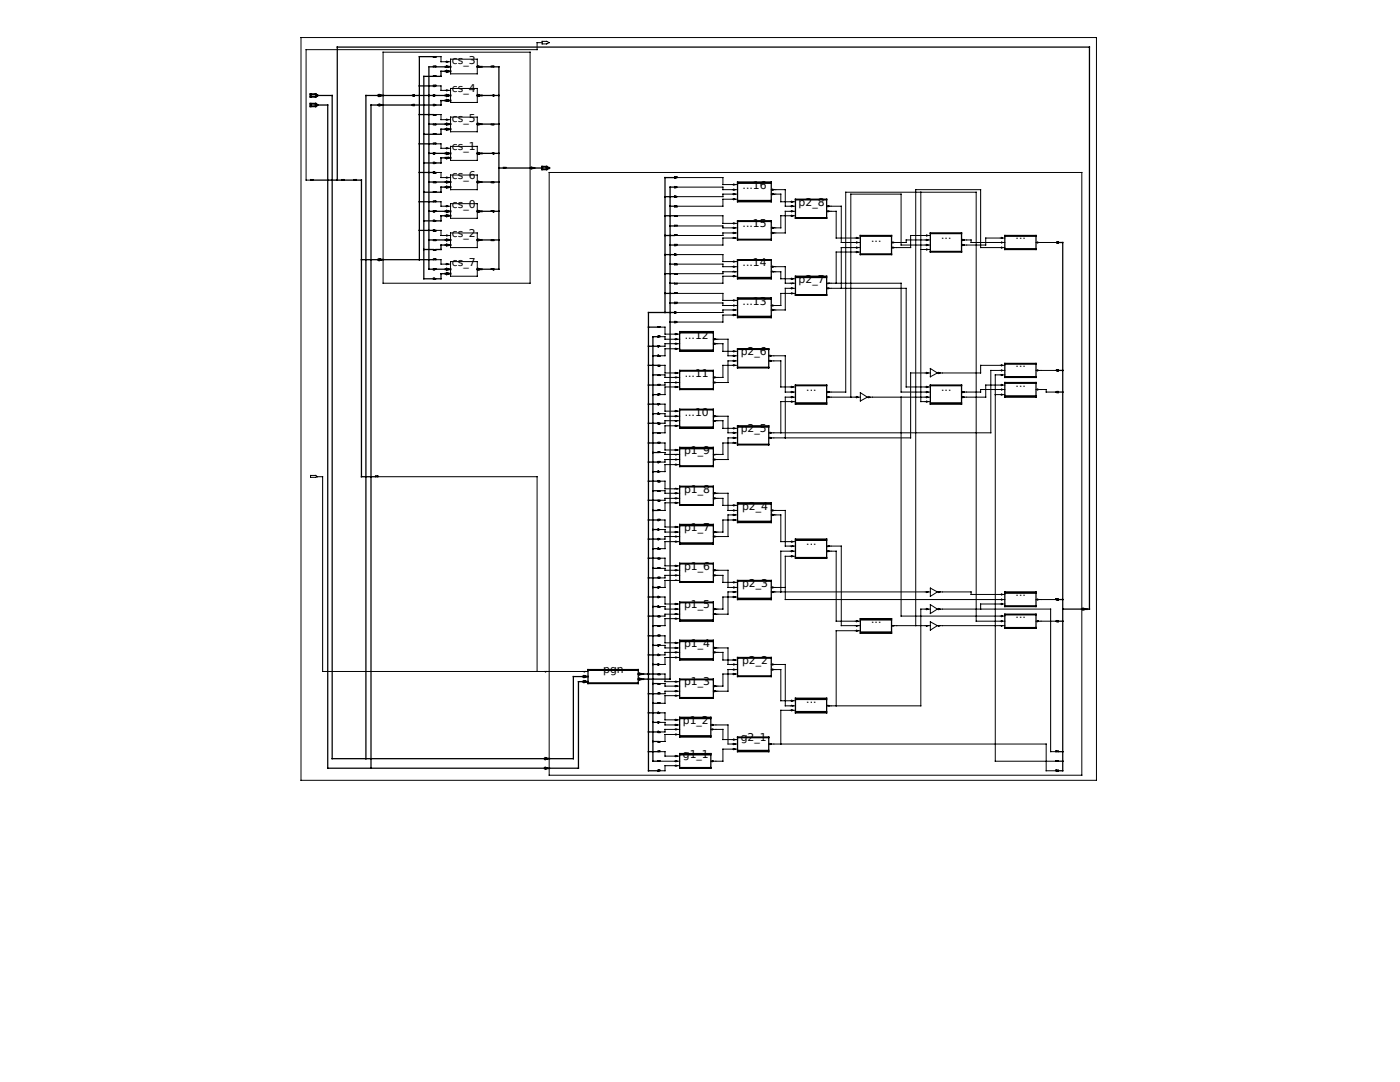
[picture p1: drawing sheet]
<svg xmlns="http://www.w3.org/2000/svg" width="279mm" height="216mm" viewBox="0 0 279 216" stroke-linecap="round" stroke-linejoin="round" font-family="sans-serif">
<g fill="none" stroke="#000" stroke-width=".2">
<path d="M60.1 7.5h158.7v148.2h-158.7zM76.5 10.4h29.3v46.1h-29.3zM82.2 19.1h.2M82.4 18.9h.3v.3h-.3zM86.5 18.9l.4 .2-.4 .1zM86.5 13.2h.5v.1h-.5zM86.5 15.1h.5v.1h-.5zM86.9 19.1h.1M87 11.3v.1h-.5v-.1h1.5v1h1.9M87 17.1v-.1h-.5v.3l1.5-.2v.9h1.9M89.2 17.9l.2 .1-.2 .2M89.2 12.2l.2 .1-.2 .1"/>
<path d="M89.9 11.8h5.4v2.9h-5.4zM89.9 17.7h5.4v2.7h-5.4zM98 13.2h.6v.1h-.6zM98 19.1h.3M98.3 19.1l.3-.2v.3zM108.2 8.5h-1v1.4h-46.1v26h1.4v-.1h-.5v.1M108.2 8.3h.9l.5 .2-.5 .3h-.9zM68.2 35.8h.5v.1h-.5zM70.6 35.8h.5v.1h-.5zM82.2 21h.2M82.4 20.8h.3v.3h-.3zM86.5 36.3h.5v.1h-.5z"/>
<path d="M86.5 30.5l.4 .1-.4 .1zM86.5 24.8h.5v.1h-.5zM86.5 20.8l.4 .2-.4 .1zM86.5 26.7h.5v.1h-.5zM86.5 32.4l.4 .1-.4 .1zM86.5 38.2h.5v.2h-.5zM86.9 30.6h.1M86.9 21h.1M86.9 32.5h.1M87 34.4v.1h-.5v-.2l1.5 .1v1h1.9M87 22.9v.1h-.5v-.1h1.5v1h1.9M87 28.7v-.1h-.5v.1h1.5v.9h1.9"/>
<path d="M89.2 35.3l.2 .1-.2 .2M89.2 29.5l.2 .1-.2 .1M89.2 23.7l.2 .2-.2 .1M89.9 23.4h5.4v2.9h-5.4zM89.9 29.2h5.4v2.8h-5.4zM89.9 34.9h5.4v2.9h-5.4zM98 24.8h.6v.1h-.6zM98 36.3h.6v.1h-.6zM98 30.6h.3M98.4 30.5h.2v.2l-.3-.1zM100.5 33.4h.5v.1h-.5zM109.6 34.4h106.3v120.3h-106.3z"/>
<path d="M134.6 37.2h.3v.3h-.3zM134.6 39.1h.3v.3h-.3zM134.9 37.3h9.4v.5h2.9M135.1 35.4v-.1h-.5v.3h.3v-.2h9.4v1.4h2.9M146.4 36.7l.3 .1-.3 .2M146.4 37.7l.3 .1-.3 .2M146.4 38.6l.3 .1-.3 .2M146.4 39.6l.3 .2-.3 .1M147.2 39.8h-2.9v1.3h-9.4v-.1h-.3v.3h.5v-.2M147.2 38.7h-2.9v.5h-9.4M153.9 37.8h2.8v3.3h2.1M153.9 38.7h1.9v1.6h3"/>
<path d="M154.2 37.7l.2 .1-.2 .2M154.2 38.6l.2 .1-.2 .2M183.8 38.4v41.7h1.9M86.5 53.6h.5v.1l-.5 .1zM86.5 47.9h.5v.1h-.5zM86.5 42h.5v.2l-.5 .1zM86.5 43.9l.4 .2-.4 .1zM86.5 49.8h.5v.1h-.5zM86.5 55.5l.4 .1-.4 .2zM86.9 55.6h.1M86.9 44.1h.1M87 51.8v-.1h-.5v.1h1.5v.9h1.9"/>
<path d="M87 40.3v-.2h-.5v.2h1.5v.8h1.9M87 46v.1h-.5v-.3l1.5 .2v1h1.9M89.2 41l.2 .1-.2 .2M89.2 52.6l.2 .1-.2 .1M89.2 46.9l.2 .1-.2 .1M89.9 40.6h5.4v3h-5.4zM89.9 46.5h5.4v2.9h-5.4zM89.9 52.2h5.4v2.9h-5.4zM98 42h.6v.3l-.6-.1zM98 47.9h.6v.1h-.6zM98 53.6h.6v.2l-.6-.1zM134.6 50.7h.3v.2h-.3z"/>
<path d="M134.9 50.8h9.4v1.4h2.9M135.1 43.1v.1h-.5v-.1h9.7v1.5h2.9M135.1 45.1v-.1h-.5v.1h9.7v.4h2.9M135.1 52.7v.1h-.5v-.2h.3v.1h9.4v.5h2.9M135.1 58.5v-.1h-.5v.1h9.7v1.4h2.9M146.4 44.5l.3 .1-.3 .1M146.4 45.3l.3 .2-.3 .1M146.4 46.4l.3 .1-.3 .1M146.4 47.4l.3 .1M146.4 52.1l.3 .1-.3 .1M146.4 53.1l.3 .1-.3 .1M146.4 54.1l.3 .1"/>
<path d="M146.4 55l.3 .1-.3 .1M146.4 59.8l.3 .1-.3 .2M147.2 55.1h-2.9v1.4h-9.7v.1h.5v-.1M147.2 46.5h-2.9v.5h-9.7v-.1h.5v.1M147.2 47.5h-2.9v1.4h-9.4v.1h-.3v-.2h.5v.1M147.2 54.2h-2.9v.4h-9.7v.1h.5v-.1M153.9 53.2h2.8v3.3h2.1M153.9 54.2h1.9v1.4h3M154.2 46.4l.2 .1-.2 .1M154.2 45.3l.2 .2-.2 .1M154.2 53.1l.2 .1-.2 .1M154.2 54.1l.2 .1"/>
<path d="M158 55.5l.2 .1-.2 .2M158 57.4l.2 .1-.2 .2M158 58.4l.2 .1-.2 .2M158 40.1l.2 .2-.2 .1M158 41l.2 .1-.2 .2M158 42l.2 .2-.2 .1M158 42.9l.2 .2-.2 .1M158.2 56.5l-.2 .1M158.8 42.2h-2.1v4.3h-2.8M158.8 58.5h-3v2.5h-1.9M158.8 43.1h-3v2.4h-1.9M158.8 57.5h-2.1v4.3h-2.8"/>
<path d="M165 56.5h14.8v21.7h5.9M165 41.1h2.9v7.3h3.8M165 42.2h1.9v5.3h4.8M165 57.5h15.8v19.7h4.9M165.2 57.4l.3 .1-.3 .2M165.2 41l.3 .1-.3 .2M165.2 42l.3 .2-.3 .1M165.5 56.5l-.3 .1M170.9 47.4l.3 .1M170.9 48.3l.3 .1-.3 .1M170.9 49.3l.3 .1-.3 .1M170.9 50.2l.3 .1-.3 .1"/>
<path d="M171.7 49.4h-3.8v8.1M171.7 50.3h-4.8v6.2M178.2 48.3l.2 .1-.2 .1M178.2 49.3l.2 .1-.2 .1M183.8 49.8h1.9M184.9 46.9l.3 .1-.3 .1M184.9 47.8l.3 .1-.3 .1M184.9 48.8l.3 .1-.3 .1M184.9 49.7l.3 .1-.3 .1M185.7 47h-4v2.4h-3.8M185.7 48.9h-5.9v-10.2h-10v40.5M185.7 47.9h-4.9v.5h-2.9"/>
<path d="M191.9 47.9h1.9v.5h6.7M192.2 47.8l.2 .1-.2 .1M192.2 48.8l.2 .1-.2 .1M199.9 47.4l.1 .1M199.9 48.3l.1 .1-.1 .1M199.9 49.3l.1 .1-.1 .1M200.5 49.4h-4.8v-11.6h-12.9v87M200.5 47.5h-3.8v1.4h-4.8M206.8 48.4h4M207 48.3l.3 .1-.3 .1M210.8 48.4l.4-.1v.2zM131.3 69l.3 .1-.2 .1h-.1z"/>
<path d="M131.7 65.3v-.1h-.4v.1h1.4v1.4h2.9M131.7 67.2v-.1h-.4v.2l.3-.1h1.1v.5h2.9M131.7 72.9v.1h-.4v-.1h1.4v1.5h2.9M131.7 74.8v.1h-.4v-.1h1.4v.5h2.9M134.6 62.2h.3v.3h-.3zM134.6 64.1h.3v.3h-.3zM134.9 66.5l.2 .2-.2 .1M134.9 67.6l.2 .1-.2 .1M134.9 68.5l.2 .1-.2 .1M134.9 69.5l.2 .1-.2 .1M134.9 74.3l.2 .1-.2 .1M134.9 75.2l.2 .1-.2 .1"/>
<path d="M134.9 76.2l.2 .1-.2 .2M134.9 77.1l.2 .1-.2 .1M135.1 60.5v-.2h-.5v.3h.3v-.1h9.4v.5h2.9M135.6 69.6h-2.9v1.4h-1.1l-.3-.1v.2h.4v-.1M135.6 76.3h-2.9v.5h-1.4v-.1h.4v.1M135.6 77.2h-2.9v1.5h-1.1l-.3 .2v-.3h.4v.1M135.6 68.6h-2.9v.5h-1.1M142.4 67.7h2.9v3.3h1.9M142.4 68.6h1.9v1.5h2.9M142.6 67.6l.3 .1-.3 .1M142.6 68.5l.3 .1-.3 .1M142.6 75.2l.3 .1-.3 .1"/>
<path d="M142.6 76.2l.3 .1-.3 .2M146.4 61.7l.3 .1-.3 .2M146.4 70l.3 .1-.3 .1M146.4 70.9l.3 .1-.3 .1M146.4 71.9l.3 .1-.3 .1M146.4 72.8l.3 .1-.3 .1M146.4 60.8l.3 .2-.3 .1M146.4 62.7l.3 .2-.3 .1M147.2 61.8h-2.9v.6h-9.4M147.2 72.9h-2.9v2.4h-1.9M147.2 62.9h-2.9v1.4h-9.4M147.2 72h-1.9v4.3h-2.9"/>
<path d="M153.4 71h3.3v7.2h2.1M153.4 72h2.4v5.2h3M153.7 70.9l.2 .1-.2 .1M153.7 71.9l.2 .1-.2 .1M154.2 61.7l.2 .1-.2 .2M154.2 60.8l.2 .2-.2 .1M158 78.1l.2 .1-.2 .2M158 79.1l.2 .1-.2 .2M158 77.1l.2 .1-.2 .1M158.8 79.2h-2.1v8.2M165 78.2h3.8v-39.8h26v85.6h5.7M165 79.2h6.7"/>
<path d="M165.2 78.1l.3 .1-.3 .2M165.2 79.1l.3 .1-.3 .2M170.9 79.1l.3 .1-.3 .2M171.7 78.4l1.4 .8-1.4 .8zM173.1 79.2h12.6M173.4 79.1l.2 .1-.2 .2M179.8 79.2v43.7h20.7M184.9 78.1l.3 .1-.3 .2M184.9 77.1l.3 .1-.3 .1M184.9 79.1l.3 .1-.3 .2M184.9 74.3l.3 .1-.3 .1M185.7 73.5l1.4 .9-1.4 .8z"/>
<path d="M185.7 74.4h-4v13h-28.3M187.3 74.3l.3 .1-.3 .1M192.2 78.1l.2 .1-.2 .2M192.2 79.1l.2 .1-.2 .2M198.6 78.7h1.9M199.9 72.8l.1 .1-.1 .1M199.9 73.8l.1 .1-.1 .1M199.9 76.7l.1 .1-.1 .2M199.9 77.6l.1 .1-.1 .2M199.9 78.6l.1 .1-.1 .2M200 74.8l-.1 .1M200.5 74.8h-1.9v77.1h12.6v-.1h-.5v.1"/>
<path d="M200.5 73.9h-2.8v12.5h-44.3M200.5 77.7h-4.8v.5h-3.8M200.5 72.9h-4.8v1.5h-8.6M200.5 76.8h-3.8v2.4h-4.8M206.8 77.7h2v.5h2M206.8 73.9h4M207 77.6l.3 .1-.3 .2M207 73.8l.3 .1-.3 .1M210.8 73.9l.4-.1v.2zM210.8 78.2l.4-.1v.3zM62 94.9h1l.4 .2-1.4 .2zM63.4 95.1h1v38.9h52.9"/>
<path d="M75.4 95.1v-.1h-.5v.1h32.3v38.9M131.3 80.5l.3 .1-.2 .2h-.1zM131.3 82.4l.3 .2-.2 .1h-.1zM131.3 94l.3 .1-.2 .1h-.1zM131.6 82.6h1.1v.5h2.9M131.6 80.6h1.1v1.4h2.9M131.7 88.4v-.1h-.4v.1h1.4v1.4h2.9M131.7 90.3v-.1h-.4v.1h1.4v.4h2.9M131.7 96v.1h-.4v-.2l.3 .1h1.1v1.5h2.9M131.7 97.9v.1h-.4v-.1h1.4v.5h2.9M134.9 97.4l.2 .1M134.9 98.3l.2 .1-.2 .2"/>
<path d="M134.9 99.3l.2 .1-.2 .2M134.9 89.7l.2 .1-.2 .1M134.9 91.6l.2 .1-.2 .1M134.9 92.6l.2 .1-.2 .1M134.9 81.9l.2 .1-.2 .2M134.9 82.9l.2 .2-.2 .1M134.9 84.8l.2 .2-.2 .1M135.1 90.7l-.2 .1M135.1 83.9l-.2 .2M135.6 83.9h-2.9v.6h-1.1l-.3-.2v.3h.4v-.1M135.6 85h-2.9v1.4h-1.4v.1h.4v-.1M135.6 91.7h-2.9v.5h-1.1l-.3 .1v-.2h.4v.1"/>
<path d="M135.6 99.4h-2.9v.4h-1.4v.1h.4v-.1M135.6 92.7h-2.9v1.4h-1.1M142.4 98.4h2.9v3.5h1.9M142.4 83.1h2.9v3.3h1.9M142.4 99.4h1.9v1.4h2.9M142.4 83.9h1.9v1.6h2.9M142.6 98.3l.3 .1-.3 .2M142.6 99.3l.3 .1-.3 .2M142.6 91.6l.3 .1-.3 .1M142.6 82.9l.3 .2-.3 .1M142.9 90.7l-.3 .1M142.9 83.9l-.3 .2"/>
<path d="M146.4 85.3l.3 .2-.3 .1M146.4 86.2l.3 .2-.3 .1M146.4 87.2l.3 .2-.3 .1M146.4 88.3l.3 .1M147.2 88.4h-2.9v2.3h-1.9M147.2 87.4h-1.9v4.3h-2.9M153.7 86.2l.2 .2-.2 .1M153.7 87.2l.2 .2-.2 .1M158 80l.2 .1-.2 .2M158.8 80.1h-3v6.3M184.9 80l.3 .1-.3 .2M131.3 105.5l.3 .2-.2 .1h-.1z"/>
<path d="M131.3 107.4l.3 .2-.2 .1h-.1zM131.3 119l.3 .1-.2 .2h-.1zM131.6 105.7h1.1v.5h2.9M131.6 119.1h1.1v1.4h2.9M131.7 103.8v-.2h-.4v.3l.3-.1h1.1v1.4h2.9M131.7 111.4v.1h-.4v-.1h1.4v1.5h2.9M131.7 113.4v-.1h-.4v.1h1.4v.4h2.9M134.9 112.8l.2 .1-.2 .1M134.9 113.7l.2 .1-.2 .1M134.9 114.7l.2 .1-.2 .1M134.9 115.7l.2 .1M134.9 100.2l.2 .1-.2 .2"/>
<path d="M134.9 105l.2 .2-.2 .1M134.9 106l.2 .2-.2 .1M134.9 106.9l.2 .2-.2 .1M134.9 108l.2 .1-.2 .1M135.6 100.3h-2.9v1.6h-1.4v-.2h.4v.2M135.6 108.1h-2.9v1.4h-1.1l-.3-.2v.3h.4v-.1M135.6 114.8h-2.9v.5h-1.4v-.1h.4v.1M135.6 115.8h-2.9v1.4h-1.1l-.3 .1v-.2h.4v.1M135.6 107.1h-2.9v.5h-1.1M142.4 113.8h2.9v3.4h1.9M142.4 114.8h1.9v1.4h2.9M142.6 113.7l.3 .1-.3 .1"/>
<path d="M142.6 114.7l.3 .1-.3 .1M142.6 106l.3 .2-.3 .1M142.6 106.9l.3 .2-.3 .1M146.4 116.1l.3 .1-.3 .1M146.4 117.1l.3 .1-.3 .1M146.4 119l.3 .1-.3 .2M146.4 100.7l.3 .1-.3 .2M146.4 101.7l.3 .2-.3 .1M146.4 102.6l.3 .1-.3 .2M146.4 103.6l.3 .2-.3 .1M146.7 118.1l-.3 .1M147.2 119.1h-2.9v2.4h-1.9"/>
<path d="M147.2 103.8h-2.9v2.4h-1.9M147.2 118.1h-1.9v4.5h-2.9M147.2 102.7h-1.9v4.4h-2.9M153.9 101.9h2.8v7.1h2.1M153.9 117.2h2.8M153.9 118.1h31.8M153.9 102.7h1.9v5.4h3M154.2 117.1l.2 .1-.2 .1M154.2 101.7l.2 .2-.2 .1M154.2 102.6l.2 .1-.2 .2M154.4 118.1l-.2 .1M158 109.9l.2 .1-.2 .1"/>
<path d="M158 110.9l.2 .1-.2 .1M158 108l.2 .1-.2 .1M158.2 109l-.2 .1M158.8 111h-2.1v8.6h43.8M158.8 110h-3v8.1M165 109h2.9v15.8h3.8M165 110h1.9v14h4.8M165.2 109.9l.3 .1-.3 .1M165.5 109l-.3 .1M185.2 118.1l-.3 .1M185.7 117.3l1.4 .8-1.4 .9zM187.1 118.1h6.7v.5h6.7"/>
<path d="M187.6 118.1l-.3 .1M199.9 118.5l.1 .1-.1 .1M199.9 119.5l.1 .1-.1 .2M206.8 119.6h4l.4 .2v-.3h-.5v.1M207 119.5l.3 .1-.3 .2M109.1 134l-.3 .1M116.8 134l-.2 .1M131.3 130.6l.3 .1-.2 .1h-.1zM131.3 132.5l.3 .1-.3 .1zM131.7 121v.2h-.4v-.3h.1l.2 .1h1.1v.5h2.9M131.7 126.9v-.2h-.4v.2h1.4v1.4h2.9M131.7 128.8v-.1h-.4v.2l.3-.1h1.1v.5h2.9"/>
<path d="M131.7 134.5v.1h-.4v-.1h1.4v1.5h2.9M131.7 136.4v.1h-.4v-.1h1.4v.5h2.9M134.9 128.1l.2 .2-.2 .1M134.9 129.2l.2 .1-.2 .1M134.9 130l.2 .2-.2 .1M134.9 131.1l.2 .1-.2 .1M134.9 135.9l.2 .1-.2 .1M134.9 136.8l.2 .1-.2 .1M134.9 137.8l.2 .1-.2 .1M134.9 138.7l.2 .1-.2 .1M134.9 120.4l.2 .1-.2 .2M134.9 121.4l.2 .1-.2 .2"/>
<path d="M134.9 122.4l.2 .2M134.9 123.3l.2 .1-.2 .2M135.6 122.6h-2.9v.3h-1.4v.2h.4v-.2M135.6 123.4h-2.9v1.4h-1.4v.2h.4v-.2M135.6 137.9h-2.9v.5h-1.4v-.1h.4v.1M135.6 138.8h-2.9v1.5h-1.4v-.1h.4v.1M135.6 131.2h-2.9v1.4h-1.1M135.6 130.2h-2.9v.5h-1.1M142.4 129.3h2.9v3.3h1.9M142.4 130.2h1.9v1.5h2.9M142.6 121.4l.3 .1-.3 .2M142.6 122.4l.3 .2"/>
<path d="M142.6 129.2l.3 .1-.3 .1M142.6 130l.3 .2-.3 .1M142.6 136.8l.3 .1-.3 .1M142.6 137.8l.3 .1-.3 .1M146.4 131.6l.3 .1M146.4 132.5l.3 .1-.3 .1M146.4 133.5l.3 .1-.3 .1M146.4 134.4l.3 .1-.3 .1M147.2 134.5h-2.9v2.4h-1.9M147.2 133.6h-1.9v4.3h-2.9M153.9 132.6h2.8v8.2h2.1M153.9 133.6h1.9v6.2h3"/>
<path d="M154.2 132.5l.2 .1-.2 .1M154.2 133.5l.2 .1-.2 .1M158 139.7l.2 .1-.2 .2M170.9 123.8l.3 .2-.3 .1M170.9 125.7l.3 .2-.3 .1M171.2 124.8l-.3 .2M171.7 125.9h-4.8v14.9M177.9 124.8h7.8M178.4 124.8l-.2 .2M184.9 121.4l.3 .1-.3 .2M185.2 124.8l-.3 .2M185.7 120.7l1.4 .8-1.4 .9z"/>
<path d="M185.7 124.1l1.4 .7-1.4 .9zM185.7 121.5h-1.9v19.3h-18.8M187.1 121.5h22.6v28.5h1.5v-.1h-.5v.1M187.1 124.8h13.4M187.3 121.4l.3 .1-.3 .2M187.6 124.8l-.3 .2M199.9 122.8l.1 .1-.1 .2M199.9 123.8l.1 .2-.1 .1M199.9 120.4l.1 .1-.1 .2M200 124.8l-.1 .2M200.5 120.5h-4.8v1M206.8 124h4"/>
<path d="M207 123.8l.3 .2-.3 .1M210.8 124l.4-.2v.3zM131.3 142.1l.3 .1-.2 .2h-.1zM131.3 144l.3 .1-.2 .2h-.1zM131.6 144.1h1.1v.6h2.9M131.6 142.2h1.1v1.4h2.9M131.7 150v-.1h-.4v.1h1.4v.9h2.9M131.7 151.9v-.1h-.4v.1h4.3M134.9 146.4l.2 .2-.2 .1M134.9 143.5l.2 .1-.2 .2M134.9 144.5l.2 .2-.2 .1M134.9 145.4l.2 .1-.2 .2"/>
<path d="M134.9 150.7l.2 .2-.2 .1M134.9 151.8l.2 .1-.2 .1M134.9 152.7l.2 .1-.2 .1M135.6 145.5h-2.9v.6h-1.1l-.3-.2v.3h.4v-.1M135.6 146.6h-2.9v1.4h-1.4v.1h.4v-.1M135.6 152.8h-2.9v1h-1.1l-.3 .1v-.2h.4v.1M141.9 144.7h3.4v3.8h1.9M141.9 145.5h2.4v2.1h2.9M142.1 144.5l.3 .2-.3 .1M142.1 145.4l.3 .1-.3 .2M142.1 151.8l.3 .1-.3 .1M146.4 147.4l.3 .2-.3 .1"/>
<path d="M146.4 148.3l.3 .2-.3 .1M146.4 149.4l.3 .1-.3 .1M147.2 149.5h-2.9v2.4h-2.4M153.4 148.5h55.4v5.3h2l.4 .1v-.2h-.5v.1M153.7 148.3l.2 .2-.2 .1M158 140.7l.2 .1M158 141.6l.2 .1-.2 .2M158.8 141.7h-3v6.8M165.2 140.7l.3 .1"/>
</g>
<g fill="none" stroke="#000" stroke-width=".25">
<path d="M63.4 19.1h2.9v132.3h42.4M75.4 19.1h-2.4v132.3M76.5 19.1h5.7M82.7 19.1h3.8M83.7 17.1h2.8M86.5 15.2h-1.9v40.4h1.9M86.5 13.3h-.9v40.4h.9M86.5 11.3h-2.8v40.5M87 13.3h1.9M87 19.1h1.9M88.9 14.2h-.9v1h-1M96.1 13.3h1.9"/>
<path d="M96.1 19.1h1.9M98.6 13.3h1v40.4h-1M98.6 19.1h1M62.5 35.9h5.7M63.4 21h2v132.3h43.3M67.3 35.9v-26.5h150.1v112.1h-.5M68.7 35.9h1.9M71.1 35.9h1v59.2h2.8M75.4 21h-1.4v132.3M76.5 21h5.7M82.7 21h3.8M83.7 22.9h2.8"/>
<path d="M83.7 28.7h2.8M83.7 34.4h2.8M84.6 26.8h1.9M84.6 32.5h1.9M84.6 38.4h1.9M85.6 36.3h.9M85.6 24.8h.9M85.6 30.6h.9M87 36.3h1.9M87 24.8h1.9M87 30.6h1.9M88.9 20.1h-.9v.9h-1"/>
<path d="M88.9 25.8h-.9v1h-1M88.9 31.5h-.9v1h-1M88.9 37.3h-.9v1.1h-1M96.1 36.3h1.9M96.1 24.8h1.9M96.1 30.6h1.9M98.6 36.3h1M98.6 24.8h1M98.6 30.6h1M99.6 33.5h.9M101 33.5h4.8M106.7 33.5h1.5"/>
<path d="M132.7 39.2h1.9M134.6 37.3h-.9v98.2h-5.3M134.6 35.4h-1.9v27M147.2 36.3h6.7v4h-6.7zM147.2 36.6h6.7M158.8 39.8h6.2v3.8h-6.2zM158.8 39.9h6.2M72.1 51.8h3.3M76.5 51.8h10M83.7 40.3h2.8M83.7 46h2.8M84.6 49.8h1.9"/>
<path d="M84.6 44.1h1.9M85.6 47.9h.9M85.6 42.2h.9M87 47.9h1.9M87 42.2h1.9M87 53.7h1.9M88.9 48.9h-.9v.9h-1M88.9 43.1h-.9v1h-1M88.9 54.6h-.9v1h-1M96.1 47.9h1.9M96.1 42.2h1.9M96.1 53.7h1.9"/>
<path d="M98.6 47.9h1M98.6 42.2h1M132.7 47h1.9M132.7 50.8h1.9M132.7 54.6h1.9M132.7 43.1h1.9M132.7 58.5h1.9M133.7 48.9h.9M133.7 41.1h.9M133.7 45.1h.9M133.7 52.7h.9M133.7 56.5h.9"/>
<path d="M147.2 44.1h6.7v3.8h-6.7zM147.2 51.8h6.7v3.8h-6.7zM147.2 59.4h6.7v4h-6.7zM147.2 55.4h6.7M147.2 40h6.7M147.2 44.2h6.7M147.2 47.8h6.7M147.2 51.9h6.7M147.2 59.7h6.7M158.8 55.1h6.2v3.8h-6.2zM158.8 55.4h6.2M158.8 58.8h6.2"/>
<path d="M158.8 43.4h6.2M171.7 47h6.2v3.8h-6.2zM171.7 47.1h6.2M171.7 50.7h6.2M185.7 46.5h6.2v3.8h-6.2zM185.7 46.6h6.2M185.7 50.2h6.2M200.5 47h6.3v2.8h-6.3zM200.5 47.1h6.3M200.5 49.7h6.3M211.2 48.4h.9v105.4h-.9M129.4 76.8h1.9"/>
<path d="M129.4 65.3h1.9M129.4 69.1h1.9M129.4 72.9h1.9M130.3 71h1M130.3 74.8h1M130.3 78.7h1M131.3 67.2h-1v84.7h1M133.7 60.5h.9M133.7 64.3h.9M134.6 62.4h-5.2v91.4h1.9M135.6 66.2h6.8v3.9h-6.8zM135.6 73.9h6.8v3.8h-6.8z"/>
<path d="M135.6 66.4h6.8M135.6 69.9h6.8M135.6 74h6.8M135.6 77.6h6.8M147.2 69.6h6.2v3.8h-6.2zM147.2 69.7h6.2M147.2 73.3h6.2M147.2 63.1h6.7M158.8 76.8h6.2v3.8h-6.2zM158.8 77h6.2M185.7 76.8h6.2v3.8h-6.2zM185.7 77h6.2"/>
<path d="M200.5 72.5h6.3v2.8h-6.3zM200.5 76.3h6.3v2.9h-6.3zM200.5 72.6h6.3M200.5 75.2h6.3M200.5 76.5h6.3M200.5 79h6.3M211.2 73.9h.9M211.2 78.2h.9M129.4 80.6h1.9M129.4 84.5h1.9M129.4 88.4h1.9M129.4 92.2h1.9"/>
<path d="M129.4 96h1.9M129.4 99.8h1.9M130.3 82.6h1M130.3 86.4h1M130.3 90.3h1M130.3 94.1h1M130.3 97.9h1M135.6 81.7h6.8v3.8h-6.8zM135.6 89.3h6.8v3.8h-6.8zM135.6 97h6.8v3.8h-6.8zM135.6 97.2h6.8M135.6 89.5h6.8"/>
<path d="M135.6 93h6.8M135.6 81.8h6.8M135.6 85.2h6.8M147.2 85h6.2v3.8h-6.2zM147.2 85.2h6.2M147.2 88.6h6.2M158.8 80.4h6.2M185.7 80.4h6.2M129.4 111.4h1.9M129.4 107.6h1.9M129.4 103.8h1.9M129.4 115.3h1.9"/>
<path d="M129.4 119.1h1.9M130.3 101.9h1M130.3 105.7h1M130.3 109.5h1M130.3 113.4h1M130.3 117.2h1M135.6 104.6h6.8v4h-6.8zM135.6 112.4h6.8v3.8h-6.8zM135.6 112.5h6.8M135.6 116.1h6.8M135.6 100.7h6.8M135.6 104.9h6.8"/>
<path d="M135.6 108.3h6.8M147.2 100.3h6.7v4h-6.7zM147.2 115.8h6.7v3.8h-6.7zM147.2 116h6.7M147.2 119.4h6.7M147.2 100.6h6.7M147.2 104h6.7M158.8 107.6h6.2v3.8h-6.2zM158.8 107.8h6.2M158.8 111.3h6.2M200.5 118.1h6.3v2.9h-6.3zM200.5 118.4h6.3"/>
<path d="M211.2 119.6h.9M116.3 135h-1.9v16.4h-4.8M116.3 136h-.9v17.3h-5.8M117.3 133.6h10.1v2.8h-10.1zM117.3 133.7h10.1M117.3 136.3h10.1M128.4 134.5h2.9M129.4 122.9h1.9M129.4 126.9h1.9M129.4 130.7h1.9M129.4 138.4h1.9M130.3 121h1"/>
<path d="M130.3 136.4h1M130.3 124.8h1M130.3 128.8h1M130.3 132.6h1M135.6 120.1h6.8v3.9h-6.8zM135.6 127.8h6.8v3.9h-6.8zM135.6 135.5h6.8v3.8h-6.8zM135.6 123.7h6.8M135.6 128h6.8M135.6 131.4h6.8M135.6 135.6h6.8M135.6 139.2h6.8"/>
<path d="M135.6 120.3h6.8M147.2 131.2h6.7v3.8h-6.7zM147.2 131.3h6.7M147.2 134.9h6.7M158.8 139.3h6.2v2.9h-6.2zM158.8 139.6h6.2M171.7 123.4h6.2v3h-6.2zM171.7 123.7h6.2M171.7 126.1h6.2M200.5 122.6h6.3v2.7h-6.3zM200.5 122.7h6.3M200.5 125.2h6.3"/>
<path d="M200.5 120.9h6.3M211.2 124h.9M212.1 121.5h3.8M129.4 150h1.9M129.4 142.2h1.9M129.4 146.1h1.9M130.3 140.3h1M130.3 144.1h1M130.3 148h1M135.6 143.1h6.3v4h-6.3zM135.6 150.4h6.3v2.9h-6.3zM135.6 143.4h6.3"/>
<path d="M135.6 146.8h6.3M135.6 150.6h6.3M135.6 153.2h6.3M147.2 147.1h6.2v2.9h-6.2zM147.2 147.2h6.2M147.2 149.7h6.2M158.8 142h6.2M211.2 150h.9M211.2 151.9h.9"/>
</g>
<g fill="none" stroke="#000" stroke-width=".38">
<path d="M62 18.8h1l.4 .3-.4 .2h-1zM75.4 19.1h1.1M75.7 18.9l.2 .2-.2 .1M88.9 19.1h1M88.9 13.3h1M88.9 14.2h1M89.2 14.1l.2 .1-.2 .2M89.2 18.9l.2 .2-.2 .1M89.2 19.9l.2 .2M89.2 13.2l.2 .1M95.3 19.1h.8M95.3 13.3h.8"/>
<path d="M95.4 18.9l.2 .2-.2 .1M95.4 13.2l.2 .1M62 20.7h1l.4 .3-.4 .2h-1zM75.4 21h1.1M75.7 20.8l.2 .2-.2 .1M88.9 36.3h1M88.9 37.3h1M88.9 30.6h1M88.9 31.5h1M88.9 24.8h1M88.9 25.8h1M88.9 20.1h1"/>
<path d="M89.2 25.7l.2 .1-.2 .1M89.2 36.2l.2 .1-.2 .1M89.2 37.2l.2 .1-.2 .2M89.2 30.5l.2 .1-.2 .1M89.2 24.6l.2 .2-.2 .1M89.4 31.5l-.2 .1M95.3 36.3h.8M95.3 30.6h.8M95.3 24.8h.8M95.4 36.2l.2 .1-.2 .1M95.4 30.5l.2 .1-.2 .1M95.4 24.6l.2 .2-.2 .1"/>
<path d="M105.8 33.5h.9M106 33.4l.3 .1-.3 .2M108.2 33.3h.9l.5 .2-.5 .3h-.9zM75.4 51.8h1.1M75.7 51.7l.2 .1-.2 .1M88.9 53.7h1M88.9 54.6h1M88.9 47.9h1M88.9 48.9h1M88.9 42.2h1M88.9 43.1h1M89.2 53.6l.2 .1-.2 .1"/>
<path d="M89.2 54.5l.2 .1-.2 .1M89.2 47.8l.2 .1-.2 .1M89.2 48.8l.2 .1-.2 .1M89.2 42l.2 .2-.2 .1M89.2 42.9l.2 .2-.2 .1M95.3 53.7h.8M95.3 47.9h.8M95.3 42.2h.8M95.4 53.6l.2 .1-.2 .1M95.4 47.8l.2 .1-.2 .1M95.4 42l.2 .2-.2 .1M116.3 135h1"/>
<path d="M116.3 136h1M116.6 134.9l.2 .1-.2 .1M116.6 135.9l.2 .1-.2 .1M127.4 134.5h1M127.4 135.5h1M127.6 134.4l.3 .1-.3 .1M127.6 135.4l.3 .1-.3 .1M215.9 121.5h1M216.2 121.4l.2 .1-.2 .2M108.7 151.4h.9M108.7 153.3h.9M108.8 151.3l.3 .1-.3 .1"/>
<path d="M108.8 153.2l.3 .1-.3 .1"/>
</g>
<g font-size="2.2">
<text x="90.2" y="12.7">cs_3</text>
<text x="90.2" y="18.4">cs_4</text>
<text x="90.2" y="30">cs_1</text>
<text x="90.2" y="24.3">cs_5</text>
<text x="90.2" y="35.8">cs_6</text>
<text x="90.2" y="41.5">cs_0</text>
<text x="148.2" y="37.7">...16</text>
<text x="159.4" y="41">p2_8</text>
<text x="90.2" y="47.4">cs_2</text>
<text x="148.2" y="45.3">...15</text>
<text x="187.8" y="47.8">...</text>
<text x="202.7" y="47.8">...</text>
<text x="90.2" y="53.1">cs_7</text>
<text x="148.2" y="53.1">...14</text>
<text x="173.9" y="48.3">...</text>
<text x="159.4" y="56.4">p2_7</text>
<text x="148.2" y="60.8">...13</text>
<text x="136.7" y="67.6">...12</text>
<text x="147.8" y="70.9">p2_6</text>
<text x="136.7" y="75.2">...11</text>
<text x="202.7" y="77.2">...</text>
<text x="202.7" y="73.3">...</text>
<text x="136.7" y="82.9">...10</text>
<text x="160.9" y="78.1">...</text>
<text x="187.8" y="78.1">...</text>
<text x="147.8" y="86.2">p2_5</text>
<text x="136.5" y="90.6">p1_9</text>
<text x="136.5" y="98.3">p1_8</text>
<text x="148.1" y="101.7">p2_4</text>
<text x="136.5" y="106">p1_7</text>
<text x="136.5" y="113.7">p1_6</text>
<text x="160.9" y="108.8">...</text>
<text x="148.1" y="117.1">p2_3</text>
<text x="202.7" y="119">...</text>
<text x="136.5" y="121.4">p1_5</text>
<text x="173.9" y="124.3">...</text>
<text x="202.7" y="123.3">...</text>
<text x="136.5" y="129.2">p1_4</text>
<text x="120.4" y="134.4">pgn</text>
<text x="136.5" y="136.8">p1_3</text>
<text x="148.1" y="132.5">p2_2</text>
<text x="160.9" y="140.2">...</text>
<text x="136.3" y="144.5">p1_2</text>
<text x="147.8" y="148">g2_1</text>
<text x="136.3" y="151.3">g1_1</text>
</g>
</svg>
